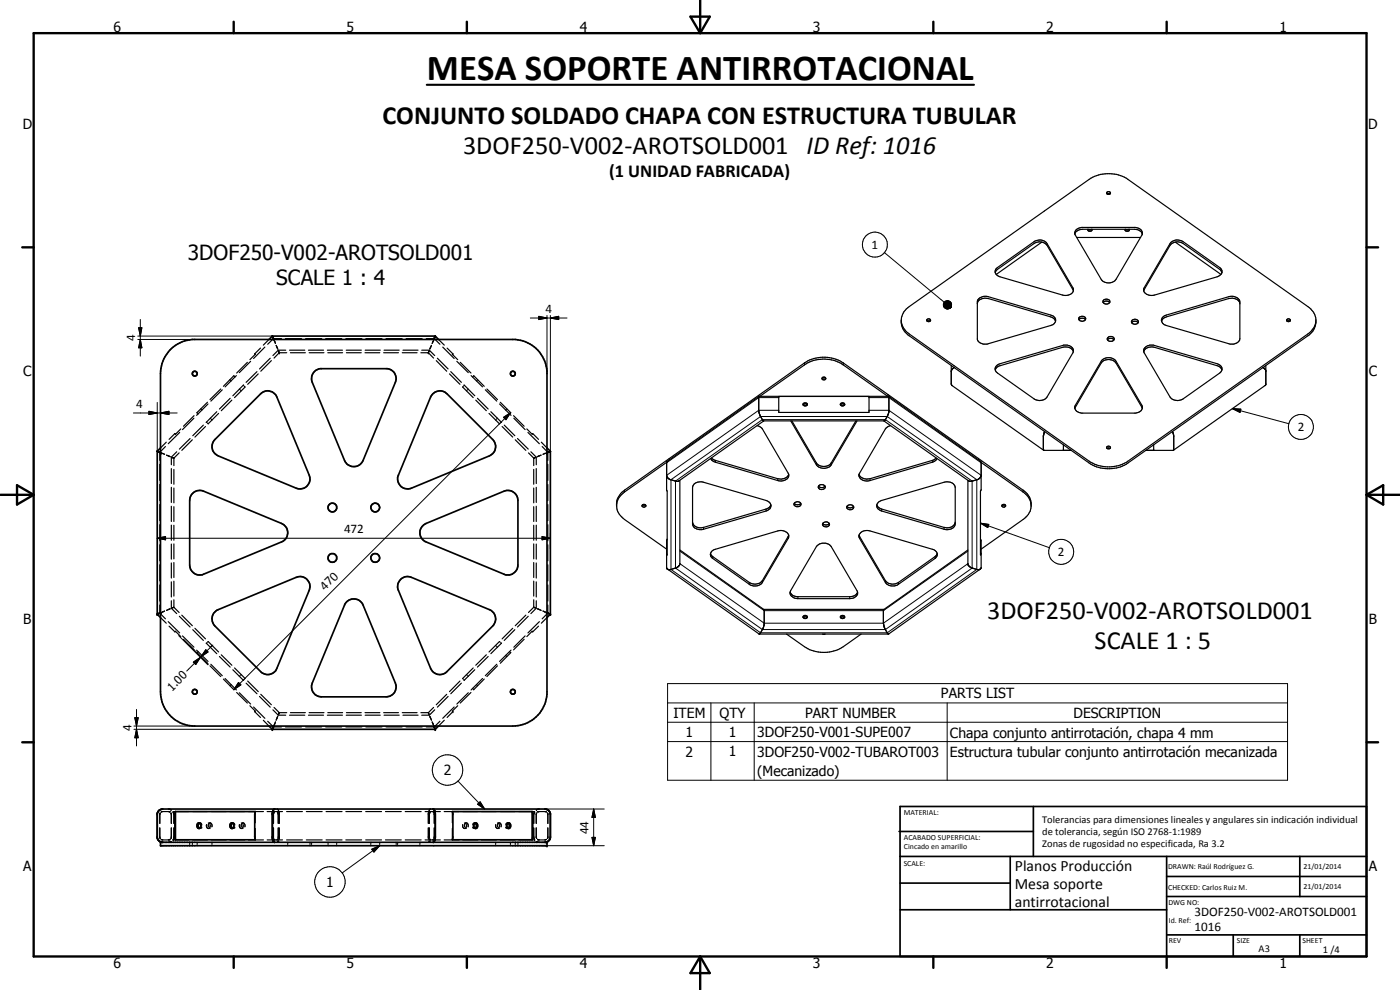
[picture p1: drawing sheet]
<svg xmlns="http://www.w3.org/2000/svg" width="420mm" height="297mm" viewBox="0 0 420 297" stroke-linecap="round" stroke-linejoin="round" font-family="sans-serif">
<g fill="none" stroke="#000" stroke-width=".51">
<path d="M50.9 105.1a10.5 10.5 0 0 1 6.8-3.2h97a10.3 10.3 0 0 1 9.5 9.4v97a10.3 10.3 0 0 1-10.3 9.5h-95.4a10.3 10.3 0 0 1-10.3-10.2v-95.5a10.5 10.5 0 0 1 2.7-7zM81.7 100.8l-1 1.1M81.7 100.8l.5 1.1M81.7 100.8h48.9M94.3 111.6l.6-.6 1.2-.4h20.2a2.97 2.97 0 0 1 2.3 4.1l-9.6 23.5a3 3 0 0 1-2.8 1.8 3 3 0 0 1-2.8-1.8l-9.7-23.5a3 3 0 0 1 .6-3.1zM130 118.1a2.94 2.94 0 0 1 4.1 .1l13.8 13.7a3 3 0 0 1-1 4.9l-23.4 9.7a2.98 2.98 0 0 1-3.3-.7 2.98 2.98 0 0 1-.6-3.3l9.6-23.4zM130.6 100.9l-.4 1M130.6 100.8l1 1.1M130.6 100.8v.1M130.6 100.9h.1M47.2 135.4l1 .4M48.2 134.4l-1 1v48.9"/>
<path d="M64.5 131.9l13.7-13.7a2.99 2.99 0 0 1 4.9 .9l9.7 23.4a3 3 0 0 1-.7 3.3 3 3 0 0 1-3.2 .7l-23.4-9.7a3 3 0 0 1-1-4.9zM164.2 134.4l1 1v48.9M165.2 135.4l-1 .4M57.6 148.2a2.94 2.94 0 0 1 3.5-.8l23.4 9.7a2.99 2.99 0 0 1 1.9 2.7 2.99 2.99 0 0 1-1.9 2.8l-23.4 9.7a3 3 0 0 1-4.2-2.8v-19.3l.3-1.3zM126.9 157.8l1-.7 23.4-9.7a3 3 0 0 1 4.1 2.8v19.3a3 3 0 0 1-4.1 2.8l-23.4-9.7a2.94 2.94 0 0 1-1-4.8zM120.3 173.7a2.93 2.93 0 0 1 3.2-.5l23.4 9.7a3 3 0 0 1 1 4.9l-13.8 13.7a2.99 2.99 0 0 1-4.9-1l-9.6-23.3a2.99 2.99 0 0 1 .7-3.5zM47.2 184.3l1 1M48.2 183.9l-1 .4M64.2 183.9l1.3-1 23.4-9.7a2.98 2.98 0 0 1 3.3 .7 2.98 2.98 0 0 1 .6 3.3l-9.7 23.3a3 3 0 0 1-4.6 1.3l-14-14a3.1 3.1 0 0 1-.3-3.9zM104.1 180.5a3 3 0 0 1 4.9 1l9.6 23.4a2.96 2.96 0 0 1-2.7 4.2h-19.4a3 3 0 0 1-2.8-4.2l9.7-23.4zM164.2 183.9l1 .4M165.2 184.3l-1 1"/>
<path d="M80.7 217.8l1 1M81.7 218.8h48.9M82.2 217.8l-.5 1M130.2 217.8l.4 1M131.6 217.8l-1 1M48.2 252.7h116v1h-116zM48.5 252.7l-.9-.6-.4-.7v-7.3l.6-1 1-.4h114.7a1.7 1.7 0 0 1 1.7 1.4v7.3l-.4 .7-1 .6M52.7 243.5l-.2 .9 .2 7.6M52.7 243.5h23.9l-.2 .9 .2 7.6h-23.9M52.7 243.5v8.5M59.4 247l.2-.1a.77 .77 0 0 1 .7 .9 .77 .77 0 0 1-.9 .7l-.3-.6zM59.8 247a.95 .95 0 0 0 0 1.5"/>
<path d="M69.3 247a.74 .74 0 0 1 .9 .7 .74 .74 0 0 1-.9 .8 1.02 1.02 0 0 1 0-1.5zM69.8 247a.95 .95 0 0 0 0 1.5M82.5 242.7l-.4 .3-.4 1.1v7.3l.3 .9 .3 .4M130 242.7a1.38 1.38 0 0 1 .6 1.4v7.3l-.5 1.3M142.5 247l.2-.1a.77 .77 0 0 1 .7 .9 .77 .77 0 0 1-.9 .7l-.3-.6zM142.6 247a.94 .94 0 0 1 0 1.5M152.4 247l.1-.1a.77 .77 0 0 1 .8 .9 .77 .77 0 0 1-.9 .7l-.3-.6zM152.5 247a.91 .91 0 0 1 0 1.5M159.7 243.5h-23.9l.1 .6v7.3l-.1 .6h23.9M159.7 243.5v8.5M159.7 243.5l.2 .9-.2 7.6M269.8 249.5h40.3"/>
<path d="M270.1 242h140v45h-140zM270.1 257h140M303.2 257v16M310.1 242v15M350.1 257v30M390.1 257v12M270.1 265h33.1M270.1 273h80M350.1 269h60M350.1 263h60M350.1 280.5h60M370.1 280.5v6.5"/>
<path d="M390.1 280.5v6.5"/>
<circle cx="58.5" cy="112.1" r=".73"/>
<circle cx="153.9" cy="112.1" r=".72"/>
<circle cx="99.7" cy="152.3" r="1.31"/>
<circle cx="112.6" cy="152.3" r="1.32"/>
<circle cx="99.7" cy="167.4" r="1.29"/>
<circle cx="112.6" cy="167.4" r="1.32"/>
<circle cx="58.5" cy="207.6" r=".72"/>
<circle cx="153.9" cy="207.6" r=".73"/>
</g>
<g fill="none" stroke="#000" stroke-width=".35">
<path d="M332.2 57.7l.5-.2a.45 .45 0 0 1 .6 .4 .45 .45 0 0 1-.6 .4l-.5-.1zM332.3 58.2h.8M312.7 72.6l.6 .3 .9 .7 7.9 13.6M312.7 72.6h-.8l-1.3 .3-11.2 7.9-.7 .9M312.7 72.6l-13.7 9.7M322.6 70.2a2.29 2.29 0 0 1 2.3-1.4h15.5a2.18 2.18 0 0 1 2.4 1.4M323 68.9l1.6-.7h16.2a1.74 1.74 0 0 1 1.9 2.4l-7.8 13.2a2.85 2.85 0 0 1-4.4 0l-7.9-13.4-.1-.6zM323.1 71.2h19.2M326.5 68.8a.64 .64 0 0 0 .6 .6 .64 .64 0 0 0 .6-.6M326.6 68.8l.2 .2 .8-.2M337.6 68.8a.64 .64 0 0 0 .7 .6 .64 .64 0 0 0 .6-.6M337.8 68.8l.2 .2 .8-.2"/>
<path d="M351.3 72.8a3 3 0 0 1 3.8-.3l10.9 7.8a1.52 1.52 0 0 1 .7 1.6 1.52 1.52 0 0 1-1.4 1.2l-18.8 5.4a2.22 2.22 0 0 1-3.2-1.9zM352.7 72.6l-.9 .4-.7 .6-7.9 13.6M352.7 72.6h1.1l1.3 .5 10.9 7.7 .7 .9M352.7 72.6l13.7 9.7M270.5 96.3a5.1 5.1 0 0 0 2.4 3.9l54 38.2a10.8 10.8 0 0 0 11.6 0l54-38.2a5 5 0 0 0 2.4-3.9M272 92.7l54.9-38.9a10.8 10.8 0 0 1 11.6 0l54 38.2a5.2 5.2 0 0 1 0 8.8l-54 38.1a10.8 10.8 0 0 1-11.6 0l-54-38.1a5.2 5.2 0 0 1-.9-8.1zM278.2 95.8l.7-.1 .4 .4a.63 .63 0 0 1-.6 .4 .63 .63 0 0 1-.6-.4zM278.3 96.4h.8M293.3 90.9a2.52 2.52 0 0 1 3.3-1.3l18.7 5.5 1.1 .6 .4 .7M293.7 89.7a3.1 3.1 0 0 1 2.9-.7l18.7 5.5a1.57 1.57 0 0 1 1.5 1.6 1.57 1.57 0 0 1-1.5 1.6l-19 5.6h-1.1a2.2 2.2 0 0 1-1.9-1.4v-11.6zM298.9 80.7l11.4-8.2a2.86 2.86 0 0 1 3.9 .6l7.8 13.2a1.64 1.64 0 0 1-1.7 2.3l-1.5-.1-18.7-5.4a1.6 1.6 0 0 1-1.2-2.4zM323.8 95.9a1.28 1.28 0 0 1 1.9 0"/>
<path d="M323.9 95.2a1.08 1.08 0 0 1 1.2-.3 1.08 1.08 0 0 1 .7 .9 1.09 1.09 0 0 1-1.2 .6 1.09 1.09 0 0 1-.8-.9zM331.1 90.8l.1-.2a1.23 1.23 0 0 1 1.8 .2M331.2 90a1.07 1.07 0 0 1 1.2-.2 1.07 1.07 0 0 1 .7 .9 1.05 1.05 0 0 1-1.2 .6 1.05 1.05 0 0 1-.8-1.1zM339.6 96.8a1.3 1.3 0 0 1 2 0M339.6 96.8a.99 .99 0 0 1 1-1 .99 .99 0 0 1 1 1M339.6 96.8a1.22 1.22 0 0 0 2 0M348.9 95.2l1.1-.7 18.8-5.5a2.61 2.61 0 0 1 3.3 1.6v11a2.41 2.41 0 0 1-3.3 1.5l-18.8-5.4a1.55 1.55 0 0 1-1.1-2.5zM372.1 91.2a2.54 2.54 0 0 0-3.3-1.6l-18.8 5.5-1 .6-.4 .7M386.2 95.8l.7-.1 .4 .5a.64 .64 0 0 1-.7 .3 .64 .64 0 0 1-.5-.4zM386.3 96.4h.8M66.2 116.7l-3.2 3.2M66.7 117l-3.4 3.4"/>
<path d="M69 113.9l.1 .1M69.1 119.5l-3.2 3.2M69.2 114.2l.2 .1M70.2 112.8l.1 .1M70.2 112.7l-3.2 3.2M70.4 113l.1 .1M70.9 112.7l-3.3 3.4M71.8 116.8l.2 .1M72.2 117.1l.2 .2M73 115.6l.2 .1M73.1 115.5l-3.2 3.2M73.4 116l.2 .1-3.2 3.2"/>
<path d="M74.2 108.7l-3.2 3.2M75.2 108.4l-3.4 3.4M76.4 106.2h.1M76.5 106.2h.1M76.6 106.3l-1.6 1.6M77.1 111.5l-3.2 3.2M77.5 112.2l-3.2 3.1M78.2 104.4l-1.8 1.8M79.5 104.1l-3.4 3.5M80.7 101.9l-1.7 1.6M81.1 107.5l-3.2 3.2M81.4 108.2l-3.1 3.2"/>
<path d="M82.2 101.9v.1M82.2 102v.1M82.3 102.3l.4 .7M82.9 103.6l.4 1.1M83.6 105.3l.2 .5M83.8 105.8l-1.6 1.6M83.8 105.8h2.3M84.5 101.6h-2.4l-1.8 1.7M85.7 101.6h4.8M85.8 105.1h-2.3l-1.6 1.6M86.9 105.1h4.6M87.2 105.8h4.4"/>
<path d="M91.7 101.6h4.9M92.6 105.1h4.5M92.8 105.8h4.4M97.7 101.6h4.9M98.2 105.1h4.6M98.4 105.8h4.4M103.8 101.6h4.8M103.9 105.1h4.5M104 105.8h4.4M109.5 105.8h4.5M109.6 105.1h4.5M109.8 101.6h4.8"/>
<path d="M115.1 105.8h4.5M115.3 105.1h4.5M115.9 101.6h4.8M120.7 105.8h4.5M120.9 105.1h4.6M121.9 101.6h4.8M126.3 105.8h2.3M126.6 105.1h2.3l1.6 1.6M127.9 101.6h2.4l1.7 1.7M128.6 105.8l1.5 1.6M128.8 105.3l-.2 .5M129.5 103.6l-.5 1.1"/>
<path d="M130 102.3l-.3 .7M130.1 102v.1M130.2 101.9l-.1 .1M130.9 108.2l3.2 3.2M131.3 107.5l3.2 3.2M131.6 101.9l1.7 1.6M132.9 104.1l3.4 3.5M134.2 104.4l3.2 3.5M134.9 112.2l3.1 3.1M135.3 111.5l3.2 3.2M137.1 108.4l3.4 3.4M138.1 108.7l3.2 3.2"/>
<path d="M139 116l-.2 .1 3.2 3.2M139.3 115.5l3.2 3.2M139.3 115.6l-.1 .1M140.2 117.1l-.2 .2M140.5 116.8l-.1 .1M141.4 112.7l3.4 3.4M141.9 113l-.1 .1M142.1 112.7l3.2 3.2M142.2 112.8l-.1 .1M143.1 114.2l-.1 .1M143.3 119.5l3.2 3.2M143.3 113.9l-.1 .1"/>
<path d="M145.7 117l3.4 3.4M146.1 116.7l3.2 3.2M227.8 118.9h38.9M227.8 118.9l-.1 4.4 .4 1.5 1 1.5h36.3l.9-1.3 .5-1.5-.1-4.6M227.8 118.9l-27.6 19.6v28l-.1-.3M228 118.9l13.5-9.4a10.7 10.7 0 0 1 11.6 0l13.3 9.4M233.7 119v4.7h27.1v-4.7M246.8 113.3l.6-.1 .4 .3a.58 .58 0 0 1-.5 .5 .58 .58 0 0 1-.6-.4zM246.8 113.3h.9M266.7 118.9l27.6 19.6 .2 8.4-.3 .5v19.1l.3-.5M285.5 109.7v5.5l.2 .5 27.6 19.4M286.3 110.3l-.6 .5-.2 .6"/>
<path d="M299 109.8l1.1-.7 18.7-5.4a2.6 2.6 0 0 1 3.3 1.1l-.1 1.1-7.8 13.2a2.93 2.93 0 0 1-3.9 .6l-10.9-7.8a1.4 1.4 0 0 1-.4-2.1zM322.1 105.5a2.57 2.57 0 0 0-3.3-1.3l-19 5.6-.7 .5-.4 .7M330.7 108.1a2.93 2.93 0 0 1 4.2 .3l7.8 13.2a1.53 1.53 0 0 1-1.2 2.2l-.7 .2h-16.2a1.75 1.75 0 0 1-1.9-2.4zM332.4 102a1.17 1.17 0 0 1 1.9 0M332.4 101.4a1 1 0 0 1 1.2-.5 1 1 0 0 1 .7 1.2 1.24 1.24 0 0 1-2-.2zM343.2 105.5a2.61 2.61 0 0 1 3.3-1.3l19.1 5.6 .7 .5 .4 .7M343.6 104.4l1.4-.9h1.1l19.2 5.6a1.52 1.52 0 0 1 1.4 1.2 1.52 1.52 0 0 1-.7 1.6l-10.9 7.8a2.97 2.97 0 0 1-4-.6l-7.7-13.2-.2-.8zM379 110.3l.9 .9M379.9 109.7l-.1 5.9-27.7 19.5M48 139.3v4.8M48.2 135.8l.2 .1M48.6 136l.8 .3"/>
<path d="M49.6 134l-1.6 1.7v2.4M49.9 132.7l-1.7 1.7M50 136.6l1.1 .4M51.6 137.2l.6 .3M52.2 137.5v2.2M52.5 130.2l-1.8 1.6M53 135.6l-1.6 1.6v2.2M53.8 135.9l-1.6 1.6M53.9 129.8l-3.4 3.3M54.3 128.7l-1.7 1.5M57.1 131.6l-3.3 3.1M57.7 132l-3.1 3.1"/>
<path d="M58.2 125.5l-3.4 3.4M58.2 124.7l-3.1 3.2M59.1 123.8l.1 .2M59.3 124.1l.2 .1M60.3 122.7l.1 .1M60.5 122.9l.1 .1M61 127.6l-3.1 3.1M61.7 128l-3.2 3.1M61.9 126.7l.2 .1M62.3 120.7l-3.3 3.2M62.4 121.2l-3.4 3.4M63.1 125.5l.2 .1"/>
<path d="M63.4 125.9l.3 .1M65.1 123.5l-3.2 3.2M65.6 124l-3.1 3.2-.2-.2M69.6 120.1l-3.2 3.1M142.8 120.1l3.2 3.1M146.8 124l3.1 3.2 .2-.2M147.3 123.5l3.2 3.2M148.9 125.9l-.2 .1M149.3 125.5l-.2 .1M149.9 121.2l3.5 3.4M150.1 120.7l3.2 3.2M150.4 126.7l-.1 .1"/>
<path d="M150.7 128l3.2 3.1M151.3 127.6l3.2 3.1M151.8 122.9l-.1 .1M152.1 122.7l-.1 .1M153 124.1l-.1 .1M153.2 123.8v.2M154.1 124.7l3.2 3.2M154.2 125.5l3.4 3.4M154.6 132l3.2 3.1M155.3 131.6l3.2 3.1M158.1 128.7l1.7 1.5M158.4 129.8l3.5 3.3"/>
<path d="M158.6 135.9l1.6 1.6M159.3 135.6l1.6 1.6v2.2M159.8 130.2l1.8 1.6M160.2 137.5h.1M160.2 137.5v2.2M160.7 137.2l-.5 .3M162.4 136.6l-1.1 .4M162.5 132.7l1.7 1.7M162.7 134l1.7 1.7v2.4M163.7 136l-.7 .3M164.2 135.8l-.2 .1M164.4 139.3v4.8"/>
<path d="M200.1 138.7l-12.7 8.9a4.8 4.8 0 0 0 0 8.3l12.7 8.9M213.5 137.4l.9 .6 19 5.6a2.65 2.65 0 0 0 3.3-1.3M227.2 127.7l1 .4 .6 .6 7.7 13.3a1.66 1.66 0 0 1-1.6 2.3l-1.5-.1-18.7-5.5-1.1-.7-.3-.4M229.2 126.3l-25.5 18.1a2.6 2.6 0 0 1-2.3-.5l-1-.5-.3-.8M237.3 126.3l7.7 13.2a2.93 2.93 0 0 0 4.5 0l7.7-13.2M237.6 126.3l7.4 12.6a2.85 2.85 0 0 0 4.5 0l7.4-12.6M241 121.5a.77 .77 0 0 1 1.3 0M241.1 121a.69 .69 0 0 1 .7-.1 .69 .69 0 0 1 .5 .6 .63 .63 0 0 1-.8 .3 .63 .63 0 0 1-.4-.8zM252.2 121.5a.82 .82 0 0 1 1.3 0M252.3 121a.69 .69 0 0 1 .8-.1 .69 .69 0 0 1 .4 .6 .76 .76 0 0 1-.7 .3 .76 .76 0 0 1-.6-.5zM265.2 126.3l25.5 18 .6 .1 2.1-.5 .7-.5 .4-.8M267.3 127.7l-1 .4-.6 .6-7.7 13.3a1.78 1.78 0 0 0 2 2.3l1.1-.1 18.7-5.5 .6-.3 .8-.8"/>
<path d="M281 137.4l-.9 .6-19 5.6a2.72 2.72 0 0 1-3.3-1.3M294.4 138.7l12.6 8.9a5.1 5.1 0 0 1 2.4 3.9M313.3 135.1h8.2M313.5 129.5l-.4 1.3 .2 4.3M319.1 133.5v1.6M322.6 122.6l7.9-13.7a2.85 2.85 0 0 1 4.4 0l7.9 13.7M332.3 134.5h.8M346.2 133.5v1.6M351.9 129.5l.3 1.3v4.3h-8.3M48 145.4v4.8M48 151.4v4.8M48 157.4v4.9"/>
<path d="M51.4 140.6v4.5M51.4 146.2v4.5M51.4 151.9v4.6M51.4 157.6v4.5M52.2 140.8v4.5M52.2 146.4v4.5M52.2 152v4.5M52.2 157.6v4.5M160.2 140.8v4.5M160.2 146.4v4.5M160.2 152v4.5M160.2 157.6v4.5"/>
<path d="M160.9 140.6v4.5M160.9 146.2v4.5M160.9 151.9v4.6M160.9 157.6v4.5M164.4 145.4v4.8M164.4 151.4v4.8M164.4 157.4v4.9M185 151.8a4.9 4.9 0 0 1 2.4-4.7l54.1-38.2a10.8 10.8 0 0 1 11.6 0l53.9 38.2a5.2 5.2 0 0 1 0 8.8l-12.5 8.9M192.8 151.5l.7-.2 .3 .6-.7 .2-.4-.2zM192.8 151.5h.9M204 144.1v25.2l-.8 .9-1.8 .7a.96 .96 0 0 1-1.3-.3v-8.5l.1-.3M208.3 145.3a2.9 2.9 0 0 1 2.8-.6l18.8 5.5a1.59 1.59 0 0 1 1.5 1.5 1.59 1.59 0 0 1-1.5 1.6l-18.8 5.5a2.44 2.44 0 0 1-3.3-1.6v-10.9z"/>
<path d="M231.3 151.5l-.3 .6-.8 .6-19.1 5.5a2.44 2.44 0 0 1-3.3-1.6M238.4 151a1.25 1.25 0 0 0 1.9 0M238.5 150.9a1 1 0 0 1 1.2-.4 1 1 0 0 1 .6 1.1 1.07 1.07 0 0 1-1.2 .4 1.07 1.07 0 0 1-.8-1zM245.6 145.8a1.22 1.22 0 0 0 2 0M245.7 145.7a1.01 1.01 0 0 1 1.2-.3 1.01 1.01 0 0 1 .7 1.1 1.14 1.14 0 0 1-1.2 .4 1.14 1.14 0 0 1-.8-.9zM246.9 157.1a1.25 1.25 0 0 0 2 0M247 156.9a1.01 1.01 0 0 1 1.2-.3 1.01 1.01 0 0 1 .6 1 1.15 1.15 0 0 1-2-.3zM254.2 151.9a1.1 1.1 0 0 1 1.1-.5 1.1 1.1 0 0 1 .9 1 1.06 1.06 0 0 1-1.2 .6 1.06 1.06 0 0 1-.8-1.1zM254.2 151.9a1.25 1.25 0 0 0 1.9 0M258.3 159.8a3.1 3.1 0 0 1 2.8-.5l18.7 5.5a1.51 1.51 0 0 1 1.4 1.1 1.51 1.51 0 0 1-.6 1.7l-10.9 7.7a2.86 2.86 0 0 1-4-.5l-7.9-13.5v-.8zM263.2 151.5l.1 .4 1 .8 19 5.5a2.46 2.46 0 0 0 3.4-1.6M263.7 150.6l.9-.4 18.7-5.5a2.48 2.48 0 0 1 3.4 1.6v10.9a2.46 2.46 0 0 1-3.4 1.6l-18.7-5.5a1.53 1.53 0 0 1-1.4-1 1.53 1.53 0 0 1 .5-1.7z"/>
<path d="M290.5 144.1v25.2l.1 .4 .9 .6 2.2 .6h.4l.4-.6v-8l-.3-.5M300.8 151.5l-.1 .4 .4 .2 .7-.2-.1-.4M300.8 151.5l.3-.2 .6 .2M300.8 151.5h.9M48 163.4v4.9M48 169.5v4.8M48 175.5v4.8M51.4 163.2v4.6M51.4 168.9v4.5M51.4 174.6v4.5M52.2 163.2v4.5M52.2 168.8v4.5"/>
<path d="M52.2 174.4v4.5M52.2 180v2.2M160.2 163.2v4.5M160.2 168.8v4.5M160.2 174.4v4.5M160.2 180v2.2M160.9 163.2v4.6M160.9 168.9v4.5M160.9 174.6v4.5M164.4 163.4v4.9M164.4 169.5v4.8M164.4 175.5v4.8"/>
<path d="M200.3 170.7l27.6 19.5M204 165l25.3 17.9v4.8l-.4 1-1 1.5M213.6 165.4l.8-.5 19-5.6a2.39 2.39 0 0 1 3.3 1.7l-7.9 13.8a2.84 2.84 0 0 1-3.9 .5l-11-7.7a1.42 1.42 0 0 1-.3-2.2zM236.7 160.6l-7.9 13.6a2.97 2.97 0 0 1-3.9 .6l-11-7.8-.6-.9M237.1 177.6a2.15 2.15 0 0 0 2 1.4h16.3a2.15 2.15 0 0 0 2-1.4M245.2 163.8a2.88 2.88 0 0 1 4.1 0l7.9 13.4a1.86 1.86 0 0 1-2.2 2.4h-15.5a1.89 1.89 0 0 1-2.2-2.4zM257.8 160.6l7.9 13.6a2.91 2.91 0 0 0 4 .6l10.9-7.8 .7-.9M290.5 165l-25.3 17.9M294.2 170.7l-27.6 19.5M48 181.5v2.4l1.6 1.8M48.2 185.3l1.7 1.7M48.4 183.8l-.2 .1"/>
<path d="M49.4 183.3l-.8 .4M50.5 186.5l3.4 3.4M50.7 187.9l1.8 1.6M51.1 182.7l-1.1 .4M51.4 180.3v2.2l1.6 1.6M52.2 182.2l-.6 .2M52.2 182.2l1.6 1.6M52.6 189.5l1.7 1.5M53.8 184.9l3.3 3.2M54.6 184.6l3.1 3.1M54.8 190.8l3.4 3.4M55.1 191.8l3.1 3.2"/>
<path d="M57.9 188.9l3.1 3.3M58.5 188.5l3.2 3.2M59 195.1l3.4 3.4M59 195.8l3.3 3.2M59.2 195.7l-.1 .1M59.5 195.5l-.2 .1M60.4 196.9l-.1 .1M60.6 196.6l-.1 .2M61.9 193l3.2 3.1M62.1 192.8l-.2 .2M62.3 192.7l.2-.2 3.1 3.1M63 199.8l3.2 3.2"/>
<path d="M63.3 199.3l3.4 3.4M63.3 194l-.2 .2M63.7 193.7l-.3 .1M65.9 197l3.2 3.2M66.4 196.5l3.2 3.1M146 196.5l-3.2 3.1M146.5 197l-3.2 3.2M148.7 193.7l.2 .1M149.1 199.3l-3.4 3.4M149.1 194l.2 .2M149.3 199.8l-3.2 3.2M150.1 192.7l-.2-.2-3.1 3.1"/>
<path d="M150.3 192.8l.1 .2M150.5 193l-3.2 3.1M151.7 196.6l.1 .2M152 196.9l.1 .1M152.9 195.5l.1 .1M153.2 195.7v.1M153.3 195.8l-3.2 3.2M153.4 195.1l-3.5 3.4M153.9 188.5l-3.2 3.2M154.5 188.9l-3.2 3.3M157.3 191.8l-3.2 3.2M157.6 190.8l-3.4 3.4"/>
<path d="M157.8 184.6l-3.2 3.1M158.5 184.9l-3.2 3.2M159.8 189.5l-1.7 1.5M160.2 182.2l.5 .2M160.2 182.2l-1.6 1.6M160.9 180.3v2.2l-1.6 1.6M161.3 182.7l1.1 .4M161.6 187.9l-1.8 1.6M161.9 186.5l-3.5 3.4M163 183.3l.7 .4M164 183.8l.2 .1M164.2 185.3l-1.7 1.7"/>
<path d="M164.4 181.5v2.4l-1.7 1.8M227.9 190.2h38.7M229.2 182.8h36M236 190.2l5.5 3.9a10.8 10.8 0 0 0 11.6 0l5.3-3.9M241.1 185.3l-.1-.1a.66 .66 0 0 1 .6-.6 .66 .66 0 0 1 .7 .6l-.1 .1M241.1 185.3l.4-.2 .7 .2M241.1 185.3l.4 .3 .7-.3M246.8 190.2h.8M252.3 185.3l.4-.2 .7 .2M252.3 184.8a.74 .74 0 0 1 1.2 .3 .61 .61 0 0 1-.7 .5 .61 .61 0 0 1-.5-.8zM265.2 182.9v4.8l.4 1 1 1.5M67 203.8l3.2 3.2"/>
<path d="M67.6 203.6l3.3 3.4M69.1 205.6l-.1 .1M69.4 205.4l-.2 .1M69.9 201l3.2 3.2M70.3 206.8l-.1 .1M70.4 200.4l3.2 3.2-.2 .2M70.5 206.5l-.1 .2M71 207.8l3.2 3.1M71.8 207.9l3.4 3.3M72 202.7l-.2 .2M72.4 202.4l-.2 .2M73.2 203.9l-.2 .2"/>
<path d="M73.9 205l3.2 3.2M74.3 204.3l3.2 3.2M75 211.8l1.6 1.6M76.1 212.1l3.4 3.4M76.4 213.5h.1M76.4 213.5l1.8 1.8M76.5 213.5h.1M76.6 213.4h.1M77.9 209l3.2 3.2M78.3 208.3l3.1 3.2M79 216.1l1.7 1.7M80.3 216.4l1.8 1.7h2.4"/>
<path d="M81.9 213l1.6 1.6h2.3M82.2 217.6v.2M82.2 212.3l1.6 1.5M82.7 216.6l-.4 .8M83.3 214.9l-.4 1.2M83.8 213.9l-.2 .5M83.8 213.8v.1M83.8 213.8h2.3M85.7 218.1h4.8M86.9 214.6h4.6M87.2 213.8h4.4M91.7 218.1h4.9"/>
<path d="M92.6 214.6h4.5M92.8 213.8h4.4M97.7 218.1h4.9M98.2 214.6h4.6M98.4 213.8h4.4M103.8 218.1h4.8M103.9 214.6h4.5M104 213.8h4.4M109.5 213.8h4.5M109.6 214.6h4.5M109.8 218.1h4.8M115.1 213.8h4.5"/>
<path d="M115.3 214.6h4.5M115.9 218.1h4.8M120.7 213.8h4.5M120.9 214.6h4.6M121.9 218.1h4.8M126.3 213.8h2.3M128.6 213.8v.1M128.6 213.9l.2 .5M129 214.9l.5 1.2M129.7 216.6l.3 .8M130.1 212.3l-1.5 1.5M130.1 217.6l.1 .2"/>
<path d="M130.5 213l-1.6 1.6h-2.3M132 216.4l-1.7 1.7h-2.4M133.3 216.1l-1.7 1.7M134.1 208.3l-3.2 3.2M134.5 209l-3.2 3.2M135.8 213.5l-1.6 1.8M136.3 212.1l-3.4 3.4M137.4 211.8l-1.6 1.6M138 204.3l-3.1 3.2M138.5 205l-3.2 3.2M139.2 203.9l.1 .2M140 202.4l.2 .2"/>
<path d="M140.4 202.7l.1 .2M140.5 207.9l-3.4 3.3M141.3 207.8l-3.2 3.1M141.8 206.5l.1 .2M142 200.4l-3.2 3.2 .2 .2M142.1 206.8l.1 .1M142.5 201l-3.2 3.2M143 205.4l.1 .1M143.2 205.6l.1 .1M144.8 203.6l-3.4 3.4M145.3 203.8l-3.2 3.2M48 248.4l.1 3.1"/>
<path d="M48.1 244l-.1 3.1M48.4 251.9l2.7 .1M50.5 242.7l.8 .3M50.7 243.5l.3 .1M51 251.9l-.5 .1M51.1 243.5l-2.7 .1M51.3 244h.1M51.3 244l.1 3.1M51.3 252.5l-.8 .2M51.4 248.4l-.1 3.1M52 243.6l.2 .8v2.7M52.2 248.4v2.7l-.2 .8"/>
<path d="M52.2 252h4.5M52.2 243.5h4.5M56.9 252.7v.4M56.9 253.4v.3M57.7 252.7v.4M57.7 253.4v.3M57.8 252h4.5M57.8 243.5h4.5M59.2 252.7v.4M59.2 253.4v.3M59.7 246.9h.1M59.7 248.6h.1"/>
<path d="M59.8 248.5l.2 .1M59.9 246.9l.6 .4M59.9 248.6h.1M60 246.9l-.2 .1M60.5 248.2l-.5 .4M62 247.4a.64 .64 0 0 0 .1 1 .64 .64 0 0 0 .9-.2v-.8M62.5 246.9h.2M62.5 248.1a.66 .66 0 0 1 .1-.9 .66 .66 0 0 1 1 .1v.8M62.9 248.6h.2M63.4 252h4.5M63.4 243.5h4.5M63.6 252.7v.4"/>
<path d="M63.6 253.4v.3M69 252h4.5M69 243.5h4.5M69.6 246.9h.1M69.6 248.6h.1M69.8 248.5l.1 .1M69.8 246.9l.6 .4M69.8 248.6h.1M69.9 246.9l-.1 .1M70.4 248.2l-.5 .4M71.9 247.4a.73 .73 0 0 0 0 .8 .73 .73 0 0 0 .7 .3l.3-.3v-.8M72.4 246.9h.2"/>
<path d="M72.4 248.1v-.6a.57 .57 0 0 1 .6-.6 .57 .57 0 0 1 .5 .6v.6M72.8 248.6h.1M74.6 252h4.5M74.6 243.5h4.5M76.6 243.5v3.4M76.6 248.6v3.4M80.2 252h4.6M80.2 243.5h4.6M82.1 244.1v3M82.1 248.4v3.1M82.2 251.8l.3 .2M82.3 243.5l-.1 .2"/>
<path d="M83.1 242.7l.5 .5M83.2 243.5l.2 .2M83.4 251.8l-.3 .2M83.5 244.1v3M83.5 248.4v3.1M83.6 252.3l-.5 .4M83.8 243.8v3.3M83.8 248.4v3.3M86 252h4.8M86 243.5h4.8M86.3 252.7v.4M86.3 253.4v.3"/>
<path d="M91.9 252h4.8M91.9 243.5h4.8M93 252.7v.4M93 253.4v.3M93.5 252.7v.4M93.5 253.4v.3M97.9 252h4.7M97.9 243.5h4.7M98.5 252.7v.4M98.5 253.4v.3M101 252.7v.4M101 253.4v.3"/>
<path d="M103.8 252h4.7M103.8 243.5h4.7M109.8 252h4.7M109.8 243.5h4.7M111.3 252.7v.4M111.3 253.4v.3M113.9 252.7v.4M113.9 253.4v.3M115.7 252h4.7M115.7 243.5h4.7M118.9 252.7v.4M118.9 253.4v.3"/>
<path d="M119.3 252.7v.4M119.3 253.4v.3M121.6 252h4.8M121.6 243.5h4.8M126 252.7v.4M126 253.4v.3M127.6 252h4.6M127.6 243.5h4.6M128.6 248.4v3.3M128.6 243.8v3.3M128.8 252.3l.4 .4M128.9 248.4v3.1"/>
<path d="M128.9 244.1v3M129 251.8l.2 .2M129.1 243.5l-.1 .2M129.2 242.7l-.4 .5M130 243.5l.2 .2M130.2 243.7h.1M130.2 251.8l-.2 .2M130.3 244.1v3M130.3 248.4v3.1M133.3 252h4.5M133.3 243.5h4.5M135.8 243.5v3.4"/>
<path d="M135.8 248.6v3.4M138.9 252h4.5M138.9 243.5h4.5M138.9 247.4v.8l.5 .4M139.4 246.9h.2M139.4 248.6h.2M139.4 248.1a.66 .66 0 0 1 .1-.9 .66 .66 0 0 1 .9 0l.1 .9M139.8 248.6h.1M139.9 247.4v.9l-.5 .3M141.9 248.2l.5 .4M142.4 248.6h.1M142.4 248.6h.4"/>
<path d="M142.4 246.9l.2 .1M142.5 246.9l-.6 .4M142.7 246.9h.1M144.5 252h4.5M144.5 243.5h4.5M148.7 252.7v.4M148.7 253.4v.3M148.8 247.4v.8l.5 .4M149.3 246.9h.2M149.3 248.1a.66 .66 0 0 1 .1-.9 .66 .66 0 0 1 1 .1v.8M149.3 248.6h.2M149.7 248.6h.1"/>
<path d="M149.8 247.4v.8l-.5 .4M150.1 252h4.5M150.1 243.5h4.5M151.8 248.2l.5 .4M152.3 246.9l.2 .1M152.4 246.9l-.6 .4M152.6 246.9h.1M152.6 248.6h.1M153.2 252.7v.4M153.2 253.4v.3M154.6 252.7v.4M154.6 253.4v.3"/>
<path d="M155.4 252.7v.4M155.4 253.4v.3M155.7 252h4.5M155.7 243.5h4.5M160.2 248.4v2.7l.2 .8M160.4 243.6l-.2 .8v2.7M160.9 248.4l.2 3.1M161 252.5l.8 .2M161.1 244l-.2 3.1M161.3 243.5l2.7 .1M161.4 251.9l.4 .1M161.6 243.5l-.2 .1"/>
<path d="M161.8 242.7l-.8 .3M164 251.9l-2.7 .1M164.3 244l.1 3.1M164.4 248.4l-.1 3.1"/>
<circle cx="332.7" cy="134.4" r=".5"/>
</g>
<g fill="#000">
<circle cx="83.8" cy="105.8" r=".18"/>
<circle cx="128.6" cy="105.8" r=".18"/>
<circle cx="135.9" cy="106.2" r=".18"/>
<circle cx="48.4" cy="135.9" r=".18"/>
<circle cx="164" cy="135.9" r=".18"/>
<circle cx="47.2" cy="184.3" r=".25"/>
<circle cx="48.4" cy="183.8" r=".18"/>
<circle cx="164" cy="183.8" r=".18"/>
<circle cx="165.2" cy="184.3" r=".25"/>
<circle cx="81.7" cy="218.8" r=".25"/>
<circle cx="130.6" cy="218.8" r=".25"/>
<circle cx="135.9" cy="213.5" r=".18"/>
<circle cx="51.3" cy="252.5" r=".18"/>
<circle cx="51.3" cy="243" r=".18"/>
<circle cx="52" cy="251.9" r=".18"/>
<circle cx="52" cy="243.6" r=".18"/>
<circle cx="60.5" cy="247.3" r=".18"/>
<circle cx="60.5" cy="248.2" r=".18"/>
<circle cx="70.4" cy="248.2" r=".18"/>
<circle cx="70.4" cy="247.3" r=".18"/>
<circle cx="82.2" cy="243.7" r=".18"/>
<circle cx="83.4" cy="243.7" r=".18"/>
<circle cx="83.6" cy="252.3" r=".18"/>
<circle cx="128.8" cy="252.3" r=".18"/>
<circle cx="129" cy="243.7" r=".18"/>
<circle cx="141.9" cy="248.2" r=".18"/>
<circle cx="141.9" cy="247.3" r=".18"/>
<circle cx="151.8" cy="247.3" r=".18"/>
<circle cx="151.8" cy="248.2" r=".18"/>
<circle cx="160.4" cy="243.6" r=".18"/>
<circle cx="160.4" cy="251.9" r=".18"/>
<circle cx="161" cy="252.5" r=".18"/>
<circle cx="161" cy="243" r=".18"/>
<circle cx="164.2" cy="252.7" r=".25"/>
<circle cx="164.2" cy="253.7" r=".25"/>
</g>
<g fill="none" stroke="#000" stroke-width=".3">
<path d="M265.5 75.8l17.9 14.9M41.6 98.3h1l-.5 2.5zM42.1 95.8v11M159.2 95.4h11M161.7 94.9l2.5 .5-2.5 .5zM164.2 94.7v17.4M165.2 95.4l2.5-.5v1zM165.2 94.7v40.7M283.1 91.3l2.2 .9-2.2-.6zM283.1 91.6l2.2 .6-2.1-.4zM283.2 91l2.1 1.2-2.2-.9zM283.2 91.8l2.1 .4-2.1-.1z"/>
<path d="M283.2 92.1l2.1 .1-1.9 .1zM283.2 92.2h2.1M283.3 90.8l2 1.4-2.1-1.2zM283.4 92.3l1.9-.1-1.7 .3zM283.5 90.6l.2-.2 1.6 1.8zM283.5 90.6l1.8 1.6-2-1.4zM283.6 92.5l1.7-.3-1.5 .4zM283.7 90.4l.2-.1 1.4 1.9zM283.8 92.6l1.5-.4-1.2 .5zM283.9 90.3l.3-.1 1.1 2zM284.1 92.7l1.2-.5zM284.2 90.2h.3l.8 2z"/>
<path d="M284.3 92.7l1-.5zM284.5 90.2l.2 .1 .6 1.9zM284.6 92.7l.7-.5zM284.7 90.3l.3 .1 .3 1.8zM284.9 92.6l.4-.4zM285 90.4l.2 .2 .1 1.6zM285.1 92.5l.2-.3zM285.2 90.6l.2 .1-.1 1.5zM285.4 90.7l-.1 1.5zM285.5 91l-.2 1.2zM285.5 91.8l-.2 .4zM285.6 91.5l-.3 .7z"/>
<path d="M285.6 91.2l-.3 1zM41.3 101.9h17.2M41.3 100.8h40.4M42.1 101.9l.5 2.5h-1zM233.7 119.3h-6l-27.6 19.6M241.5 108.9v.6M253.1 108.9v.6M260.8 119.3h6l27.7 19.6M266.5 118.4v.5M40 123.9h13.2M44.7 123.4l2.5 .5-2.5 .5zM47.2 120.7v14.7"/>
<path d="M48.2 123.9l2.5-.5v1zM48.2 120.7v15.1M151.1 125.2l2.1-1.4-1.4 2.1zM153.2 123.8l-83 83.1M200.9 137.6v.4M214.7 138.1v.6M233.7 123.1h-6l-27.6 19.5M241.2 121.7h.9M245 138.9v.6M249.5 138.9v.6M252.4 121.7h.9M260.8 123.1h6l27.7 19.5"/>
<path d="M279.8 138.1v.6M293.7 137.6v.4M369.9 122.6l2.5 .2-.3 .9zM369.9 122.6l16.9 4.5M165.2 160v4.7M187.4 147.1v.5M201.4 143.9l26.8-18.9h38.1l26.8 18.9v27l-26.8 19h-38.1l-26.8-19zM202.7 144.4l26.1-18.5h36.9l26 18.5v26l-26 18.5h-36.9l-26.1-18.5zM211.1 158.2v.6M229.9 152.7v.6M233.4 143.6v.6M261.1 143.6v.6"/>
<path d="M264.6 152.7v.6M283.3 158.2v.6M294.2 157l2.5 .4-.3 .9zM294.2 157l20.7 7.3M307 147.1v.5M47.2 161.5l2.5-.5v1zM47.2 161.5h118M162.7 161l2.5 .5-2.5 .5zM204 169.1l25.4 17.9h35.7l25.4-17.9M204 165.4l25.4 17.8h35.7l25.4-17.8M213.9 167v.6M224.9 174.8v.5"/>
<path d="M228.8 174.2v.6M236.5 161v.5M239.5 179v.6M255 179v.6M258 161v.5M265.7 174.2v.6M269.7 174.8v.5M280.6 167v.6M53.6 190.7l8.8 8.8M56.9 193.6l5.7 5.7M58 198.7l2.1-1.5-1.4 2.2zM60.1 197.2l-4.1 4.1"/>
<path d="M61.8 194.9l.6 .7-2.1 1.5zM63.9 193.5l-3.6 3.6M40.2 217.8h18.3M40.2 218.8h41.5M40.5 215.3h1l-.5 2.5zM41 218.8l.5 2.6h-1zM41 212.9v10.9M71.6 204.8l.7 .7-2.1 1.4zM200.4 205.1h186v29h-186zM200.4 210.9h186M200.4 216.7h186M213.3 210.9v23.2"/>
<path d="M226.3 210.9v23.2M284.3 210.9v23.2M137.4 234.4l8 8.3M200.4 222.5h186M111.6 254.8l2.3-1.1-1.7 2zM113.9 253.7l-11.2 8.2M143.3 241.3l.8-.7 1.3 2.1zM163.5 242.7h17.8M164.2 253.7h17.1M177.7 251.2h1l-.5 2.5zM178.2 242.7l.5 2.5h-1zM178.2 242.7v11"/>
<circle cx="262.6" cy="73.4" r="3.8"/>
<circle cx="390.4" cy="128.1" r="3.8"/>
<circle cx="318.5" cy="165.6" r="3.7"/>
<circle cx="134.3" cy="231" r="4.6"/>
<circle cx="99" cy="264.6" r="4.6"/>
</g>
<g fill="none" stroke="#000" stroke-width=".71">
<path d="M10.1 9.9h400v277.1h-400zM70.1 6.5v3.4M140.1 6.5v3.4M207.2 5h5.8l-2.9 4.9zM210.1 0v9.9M280.1 6.5v3.4M350.1 6.5v3.4M6.7 74.2h3.4M410.1 74.2h3.5M.1 148.5h10M5.1 145.6l5 2.9-5 2.9zM410.1 148.5h10"/>
<path d="M410.1 148.5l5-2.9v5.8zM6.7 222.7h3.4M410.1 222.7h3.5M70.1 287v3.4M140.1 287v3.4M210.1 287v10M210.1 287l2.9 5h-5.8zM280.1 287v3.4M350.1 287v3.4"/>
</g>
<path d="M128.1 25.4h164.2" fill="none" stroke="#000" stroke-width=".63"/>
<g fill="#000">
<path d="M41.6 98.3h1l-.5 2.5zM161.7 94.9l2.5 .5-2.5 .5zM165.2 95.4l2.5-.5v1zM285.5 91.8l-.2 .4zM285.6 91.5l-.3 .7zM285.6 91.2l-.3 1zM285.5 91l-.2 1.2zM285.4 90.7l-.1 1.5zM285.2 90.6l.2 .1-.1 1.5zM285 90.4l.2 .2 .1 1.6zM284.7 90.3l.3 .1 .3 1.8zM284.5 90.2l.2 .1 .6 1.9z"/>
<path d="M284.2 90.2h.3l.8 2zM283.9 90.3l.3-.1 1.1 2zM283.7 90.4l.2-.1 1.4 1.9zM283.5 90.6l.2-.2 1.6 1.8zM283.5 90.6l1.8 1.6-2-1.4zM283.3 90.8l2 1.4-2.1-1.2zM283.2 91l2.1 1.2-2.2-.9zM283.1 91.3l2.2 .9-2.2-.6zM283.1 91.6l2.2 .6-2.1-.4zM283.4 92.3l1.9-.1-1.7 .3zM283.6 92.5l1.7-.3-1.5 .4zM283.8 92.6l1.5-.4-1.2 .5z"/>
<path d="M284.1 92.7l1.2-.5zM284.3 92.7l1-.5zM284.6 92.7l.7-.5zM284.9 92.6l.4-.4zM285.1 92.5l.2-.3zM42.1 101.9l.5 2.5h-1zM44.7 123.4l2.5 .5-2.5 .5zM48.2 123.9l2.5-.5v1zM151.1 125.2l2.1-1.4-1.4 2.1zM369.9 122.6l2.5 .2-.3 .9zM294.2 157l2.5 .4-.3 .9zM47.2 161.5l2.5-.5v1z"/>
<path d="M162.7 161l2.5 .5-2.5 .5zM58 198.7l2.1-1.5-1.4 2.2zM61.8 194.9l.6 .7-2.1 1.5zM40.5 215.3h1l-.5 2.5zM71.6 204.8l.7 .7-2.1 1.4zM41 218.8l.5 2.6h-1zM111.6 254.8l2.3-1.1-1.7 2zM143.3 241.3l.8-.7 1.3 2.1zM177.7 251.2h1l-.5 2.5zM178.2 242.7l.5 2.5h-1z"/>
</g>
<path d="M283.2 92h2.1" fill="none" stroke="#000" stroke-width=".42"/>
<text font-size="11" x="128.1" y="23.9">MESA SOPORTE ANTIRROTACIONAL</text>
<g font-size="7.9">
<text x="114.8" y="37.2">CONJUNTO SOLDADO CHAPA CON ESTRUCTURA TUBULAR</text>
<text x="139" y="46.2">3DOF250-V002-AROTSOLD001 ID Ref: 1016</text>
<text x="296.2" y="185.6">3DOF250-V002-AROTSOLD001</text>
<text x="328.5" y="194.6">SCALE 1 : 5</text>
</g>
<g font-size="6.3">
<text x="56.4" y="77.9">3DOF250-V002-AROTSOLD001</text>
<text x="82.9" y="85.5">SCALE 1 : 4</text>
</g>
<text font-size="5.5" x="182.8" y="53.2">(1 UNIDAD FABRICADA)</text>
<g font-size="4.7">
<text x="304.6" y="261.2">Planos Producción</text>
<text x="304.6" y="266.6">Mesa soporte</text>
<text x="304.6" y="272">antirrotacional</text>
</g>
<g font-size="4.2">
<text x="34" y="9.6">6</text>
<text x="104" y="9.6">5</text>
<text x="174" y="9.6">4</text>
<text x="244" y="9.6">3</text>
<text x="314" y="9.6">2</text>
<text x="384" y="9.6">1</text>
<text x="6.8" y="38.7">D</text>
<text x="410.6" y="38.7">D</text>
<text x="7" y="112.9">C</text>
<text x="410.8" y="112.9">C</text>
<text x="7" y="187.1">B</text>
<text x="410.8" y="187.1">B</text>
<text x="282.4" y="209.5">PARTS LIST</text>
<text x="202.1" y="215.3">ITEM</text>
<text x="215.9" y="215.4">QTY</text>
<text x="241.6" y="215.3">PART NUMBER</text>
<text x="322.2" y="215.4">DESCRIPTION</text>
<text x="205.7" y="221.1">1</text>
<text x="218.7" y="221.1">1</text>
<text x="227.3" y="221.1">3DOF250-V001-SUPE007</text>
<text x="285.1" y="221.4">Chapa conjunto antirrotación, chapa 4 mm</text>
<text x="205.7" y="227">2</text>
<text x="218.7" y="226.9">1</text>
<text x="227.3" y="227">3DOF250-V002-TUBAROT003</text>
<text x="285.1" y="227.1">Estructura tubular conjunto antirrotación mecanizada</text>
<text x="133.2" y="232.6">2</text>
<text x="227.3" y="232.8">(Mecanizado)</text>
<text x="7" y="261.4">A</text>
<text x="410.8" y="261.4">A</text>
<text x="97.9" y="266.1">1</text>
<text x="34" y="290.4">6</text>
<text x="104" y="290.4">5</text>
<text x="174" y="290.4">4</text>
<text x="244" y="290.4">3</text>
<text x="314" y="290.4">2</text>
<text x="384" y="290.4">1</text>
</g>
<g font-size="3.9">
<text x="261.6" y="74.7">1</text>
<text x="163.7" y="93.9">4</text>
<text x="40.6" y="102.4" transform="rotate(-90 40.6 102.4)">4</text>
<text x="40.8" y="122.4">4</text>
<text x="389.5" y="129.4">2</text>
<text x="103.2" y="160">472</text>
<text x="317.5" y="166.8">2</text>
<text x="97.5" y="177.4" transform="rotate(-45 97.5 177.4)">470</text>
<text x="39.5" y="219.3" transform="rotate(-90 39.5 219.3)">4</text>
<text x="176.6" y="250.2" transform="rotate(-90 176.6 250.2)">44</text>
<text x="358.5" y="275">3DOF250-V002-AROTSOLD001</text>
<text x="358.5" y="279.4">1016</text>
</g>
<text font-size="3.5" x="51.6" y="207.6" transform="rotate(-45 51.6 207.6)">1.00</text>
<g font-size="3.1">
<text x="312.7" y="246.8">Tolerancias para dimensiones lineales y angulares sin indicación individual</text>
<text x="312.7" y="250.4">de tolerancia, según ISO 2768-1:1989</text>
<text x="312.7" y="254">Zonas de rugosidad no especificada, Ra 3.2</text>
<text x="377.7" y="285.6">A3</text>
<text x="397" y="285.9">1 /4</text>
</g>
<g font-size="2.4">
<text x="271.2" y="244.4">MATERIAL:</text>
<text x="271.3" y="252">ACABADO SUPERFICIAL:</text>
<text x="271.3" y="254.6">Cincado en amarillo</text>
<text x="271.2" y="259.7">SCALE:</text>
<text x="350.6" y="260.8">DRAWN: Raúl Rodríguez G.</text>
<text x="391.2" y="260.6">21/01/2014</text>
<text x="350.6" y="267">CHECKED: Carlos Ruiz M.</text>
<text x="391.2" y="266.7">21/01/2014</text>
<text x="350.6" y="271.4">DWG NO:</text>
<text x="350.8" y="276.9">Id. Ref:</text>
<text x="350.8" y="282.8">REV</text>
<text x="371.2" y="282.9">SIZE</text>
<text x="390.9" y="282.9">SHEET</text>
</g>
</svg>
